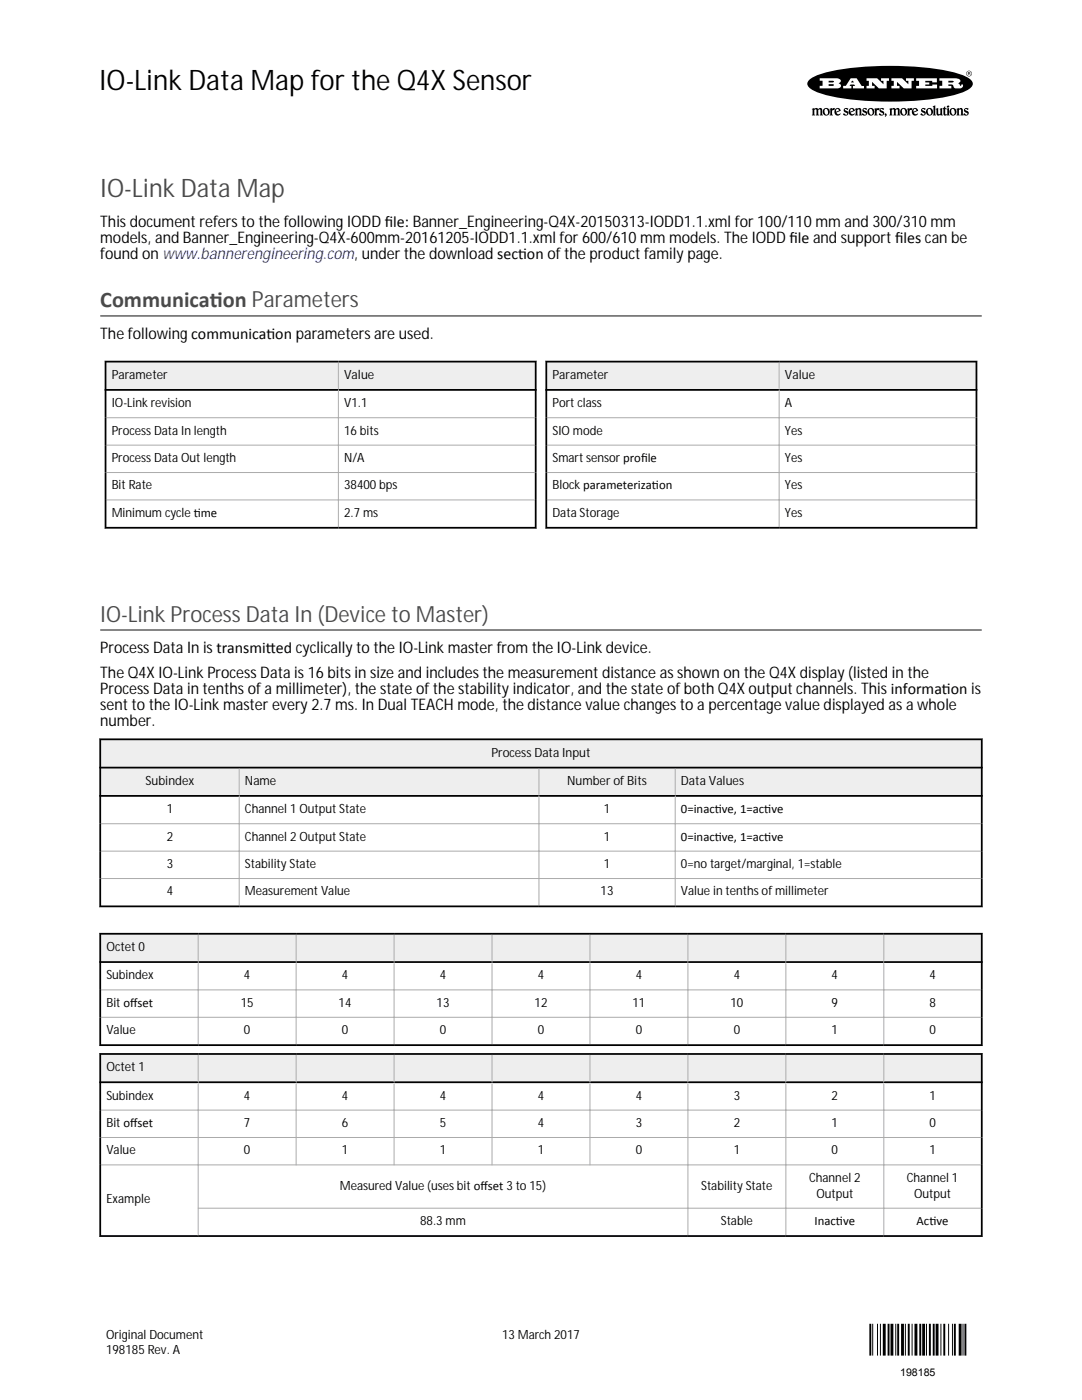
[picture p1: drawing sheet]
<svg xmlns="http://www.w3.org/2000/svg" width="216mm" height="279mm" viewBox="0 0 216 279" stroke-linecap="round" stroke-linejoin="round" font-family="sans-serif">
<path d="M20 63.1h175.9" fill="none" stroke="#4a4a4a" stroke-width=".26"/>
<g fill="#eee">
<path d="M21.2 72.3h46.2v5.3h-46.2z" fill-rule="evenodd"/>
<path d="M67.6 72.3h39.1v5.3h-39.1z" fill-rule="evenodd"/>
</g>
<path d="M20.9 72.2h86.2M20.9 77.8h86.2M21.1 72v33.5M106.9 72v33.5M20.9 105.3h86.2" fill="none" stroke="#000" stroke-width=".35"/>
<path d="M67.5 72.3v32.9M21.2 83.4h85.5M21.2 88.8h85.5M21.2 94.3h85.5M21.2 99.8h85.5" fill="none" stroke="#ababab" stroke-width=".2"/>
<g fill="#eee">
<path d="M109.2 72.3h46.2v5.3h-46.2z" fill-rule="evenodd"/>
<path d="M155.6 72.3h39.1v5.3h-39.1z" fill-rule="evenodd"/>
</g>
<path d="M108.8 72.2h86.2M108.8 77.8h86.2M109 72v33.5M194.8 72v33.5M108.8 105.3h86.2" fill="none" stroke="#000" stroke-width=".35"/>
<path d="M155.5 72.3v32.9M109.2 83.4h85.5M109.2 88.8h85.5M109.2 94.3h85.5M109.2 99.8h85.5" fill="none" stroke="#ababab" stroke-width=".2"/>
<path d="M20 125.7h175.9" fill="none" stroke="#4a4a4a" stroke-width=".26"/>
<g fill="#eee">
<path d="M20.2 147.7h175.5v5.3h-175.5z" fill-rule="evenodd"/>
<path d="M20.2 153.4h27.4v5.3h-27.4z" fill-rule="evenodd"/>
<path d="M47.8 153.4h59.7v5.3h-59.7z" fill-rule="evenodd"/>
<path d="M107.6 153.4h27v5.3h-27z" fill-rule="evenodd"/>
<path d="M134.8 153.4h60.9v5.3h-60.9z" fill-rule="evenodd"/>
</g>
<path d="M19.8 147.5h176.3M19.8 153.2h176.3M19.8 158.8h176.3M20 147.4v33.7M195.9 147.4v33.7M19.8 180.9h176.3" fill="none" stroke="#000" stroke-width=".35"/>
<path d="M47.7 153.4v27.3M107.5 153.4v27.3M134.7 153.4v27.3M20.2 164.4h175.5M20.2 169.9h175.5M20.2 175.3h175.5" fill="none" stroke="#ababab" stroke-width=".2"/>
<g fill="#eee">
<path d="M20.2 186.5h19.3v5.3h-19.3z" fill-rule="evenodd"/>
<path d="M39.6 186.5h19.4v5.3h-19.4z" fill-rule="evenodd"/>
<path d="M59.2 186.5h19.3v5.3h-19.3z" fill-rule="evenodd"/>
<path d="M78.7 186.5h19.4v5.3h-19.4z" fill-rule="evenodd"/>
<path d="M98.3 186.5h19.3v5.3h-19.3z" fill-rule="evenodd"/>
<path d="M117.8 186.5h19.4v5.3h-19.4z" fill-rule="evenodd"/>
<path d="M137.4 186.5h19.3v5.3h-19.3z" fill-rule="evenodd"/>
<path d="M156.9 186.5h19.4v5.3h-19.4z" fill-rule="evenodd"/>
<path d="M176.4 186.5h19.3v5.3h-19.3z" fill-rule="evenodd"/>
</g>
<path d="M19.8 186.4h176.3M19.8 192h176.3M20 186.2v22.6M195.9 186.2v22.6M19.8 208.6h176.3" fill="none" stroke="#000" stroke-width=".35"/>
<path d="M20.2 197.6h175.5M39.5 186.5v21.9M59.1 186.5v21.9M78.6 186.5v21.9M98.2 186.5v21.9M117.7 186.5v21.9M137.3 186.5v21.9M156.8 186.5v21.9M176.4 186.5v21.9M20.2 203h175.5" fill="none" stroke="#ababab" stroke-width=".2"/>
<g fill="#eee">
<path d="M20.2 210.5h19.3v5.3h-19.3z" fill-rule="evenodd"/>
<path d="M39.6 210.5h19.4v5.3h-19.4z" fill-rule="evenodd"/>
<path d="M59.2 210.5h19.3v5.3h-19.3z" fill-rule="evenodd"/>
<path d="M78.7 210.5h19.4v5.3h-19.4z" fill-rule="evenodd"/>
<path d="M98.3 210.5h19.3v5.3h-19.3z" fill-rule="evenodd"/>
<path d="M117.8 210.5h19.4v5.3h-19.4z" fill-rule="evenodd"/>
<path d="M137.4 210.5h19.3v5.3h-19.3z" fill-rule="evenodd"/>
<path d="M156.9 210.5h19.4v5.3h-19.4z" fill-rule="evenodd"/>
<path d="M176.4 210.5h19.3v5.3h-19.3z" fill-rule="evenodd"/>
</g>
<path d="M19.8 210.3h176.3M19.8 216h176.3M20 210.2v36.7M195.9 210.2v36.7M19.8 246.7h176.3" fill="none" stroke="#000" stroke-width=".35"/>
<path d="M39.5 210.5v36.4M59.1 210.5v22.1M78.6 210.5v22.1M98.2 210.5v22.1M117.7 210.5v22.1M137.3 210.5v36M156.8 210.5v36M176.4 210.5v36M20.2 221.5h175.5M20.2 227h175.5M20.2 232.5h175.5M39.5 241.1h156.2" fill="none" stroke="#ababab" stroke-width=".2"/>
<g fill="#000">
<path d="M192.9 14.7a.5 .5 0 0 1 1 0 .5 .5 0 0 1-1 0zM192.8 14.7a.57 .57 0 0 0 1.1 0 .57 .57 0 0 0-1.1 0zM193.2 14.4l.3 .1v.1l-.3 .1zM193.1 14.4v.6h.1v-.3l.4 .3-.1-.3 .1-.3z" fill-rule="evenodd"/>
<path d="M161.6 15.8a15.2 15.2 0 0 1 6.6-2 65.8 65.8 0 0 1 21.7 .5 7.6 7.6 0 0 1 4.1 2 1.31 1.31 0 0 1-1 1.7 31.1 31.1 0 0 1-11.3 2.2 57.2 57.2 0 0 1-17.7-1.5 5.1 5.1 0 0 1-2.8-1.5l-.1-.5 .1-.4z" fill-rule="evenodd"/>
</g>
<g fill="#fff">
<path d="M163.6 15.6h3.3a.63 .63 0 0 1 .8 .8l-.4 .2 .4 .2 .1 .3a.66 .66 0 0 1-.7 .5h-3.5v-.5h.5v-1h-.5zM165.3 16.8v.3h.9l.2-.1-.2-.2zM165.3 16.1v.4h.9l.2-.2-.2-.2z" fill-rule="evenodd"/>
<path d="M169.7 15.6h1.2l1 1.6h.5v.4h-2.2v-.4h.4l-.2-.3h-.7l-.2 .3h.4v.4h-1.6l-.1-.4 .6-.1zM170 16.1l-.2 .4h.6l-.2-.4z" fill-rule="evenodd"/>
<path d="M177.9 15.6h2.1l1.3 1.2v-.7h-.5v-.5h1.5l.1 .5h-.5v1.5h-1.5l-1.4-1.3v.8h.5v.5h-1.6v-.4l.4-.1v-1h-.4z" fill-rule="evenodd"/>
<path d="M172.9 15.6h2.1l1.3 1.2v-.7h-.5v-.5h1.5l.1 .5h-.5v1.5h-1.5l-1.4-1.3v.8h.5v.5h-1.6v-.4l.5-.1v-1h-.5z" fill-rule="evenodd"/>
<path d="M182.8 15.6h4.1v.8h-.9v-.3h-1.4v.4h.8v.4h-.8v.2h1.4l.1-.2h.9v.7h-4.2v-.4l.6-.1v-1h-.6z" fill-rule="evenodd"/>
<path d="M187.5 15.6l3.8 .1a.4 .4 0 0 1 .3 .4 .4 .4 0 0 1-.2 .4l-.2 .1 .4 .5h.1l.1-.2h.4a.6 .6 0 0 1-.6 .7h-1.2l-.3-.7h-.3h-.6v.2l.6 .1v.4h-2.3v-.5h.5v-1h-.5zM189.2 16.1v.4l.9-.1 .2-.1-.3-.2z" fill-rule="evenodd"/>
</g>
<g fill="#000">
<path d="M162 21.7l.5-.2v.2l.4-.2 .3 .3 .2-.1a.4 .4 0 0 1 .4-.1 .4 .4 0 0 1 .3 .4v.9l.1 .1h-.6l.1-.1v-.9l-.2-.2-.2 .2v.9h.1v.1h-.6l.1-.1v-.9l-.1-.2-.3 .2v.9l.1 .1h-.6l.1-.1v-1.1l-.1 .1z" fill-rule="evenodd"/>
<path d="M164.1 22.3a.75 .75 0 0 1 1.5 0 .75 .75 0 0 1-1.5 0zM164.6 21.8l-.1 .3a.66 .66 0 0 0 .4 .8 .6 .6 0 0 0 .3-.7 .6 .6 0 0 0-.6-.4z" fill-rule="evenodd"/>
<path d="M165.5 21.7l.5-.2v.3l.3-.2h.3l-.1 .4h-.3l-.1 .1-.1 .8h.2v.1h-.7l.2-.1v-1.1l-.2 .1z" fill-rule="evenodd"/>
<path d="M166.7 21.8a.61 .61 0 0 1 .6-.2 .61 .61 0 0 1 .5 .5l-.9 .4 .4 .3 .4-.2 .1 .1a.73 .73 0 0 1-1.1 .2 .73 .73 0 0 1 0-1.1zM166.9 21.8l-.1 .5 .6-.2a.31 .31 0 0 0-.5-.3z" fill-rule="evenodd"/>
<path d="M168.6 21.6h.4l.3 .1-.2 .3-.2-.2h-.3a.52 .52 0 0 0 .6 .5l.1 .2a.62 .62 0 0 1-.4 .6 .62 .62 0 0 1-.7-.2l.2-.3 .3 .2 .3 .1-.1-.4a.54 .54 0 0 1-.5-.3 .54 .54 0 0 1 .2-.6z" fill-rule="evenodd"/>
<path d="M169.5 21.8a.61 .61 0 0 1 .7-.2 .61 .61 0 0 1 .4 .5l-.9 .4 .4 .3 .4-.2 .1 .1a.73 .73 0 0 1-1.1 .2 .73 .73 0 0 1 0-1.1zM169.8 21.8l-.1 .5 .5-.2a.31 .31 0 0 0-.4-.3z" fill-rule="evenodd"/>
<path d="M170.6 21.7l.5-.2v.2h.1a.4 .4 0 0 1 .6 .1l.1 1.1 .1 .1h-.6l.1-.1v-.9l-.2-.2-.2 .2v.9l.1 .1h-.6l.1-.1v-1.1l-.1 .1z" fill-rule="evenodd"/>
<path d="M172.3 21.6h.4l.3 .1-.1 .3-.3-.2h-.3a.52 .52 0 0 0 .6 .5l.1 .2a.62 .62 0 0 1-.4 .6 .62 .62 0 0 1-.7-.2l.2-.3 .3 .2 .3 .1v-.4a.54 .54 0 0 1-.6-.3 .54 .54 0 0 1 .2-.6z" fill-rule="evenodd"/>
<path d="M173 22.3a.75 .75 0 0 1 1.5 0 .75 .75 0 0 1-1.5 0zM173.6 21.8l-.2 .3a.66 .66 0 0 0 .4 .8 .6 .6 0 0 0 .3-.7 .6 .6 0 0 0-.5-.4z" fill-rule="evenodd"/>
<path d="M174.4 21.7l.5-.2v.3l.3-.2h.3l-.1 .4h-.3l-.1 .1-.1 .8h.2v.1h-.7l.2-.1v-1.1l-.2 .1z" fill-rule="evenodd"/>
<path d="M175.7 21.6h.4l.3 .1-.2 .3-.2-.2h-.3a.52 .52 0 0 0 .6 .5l.1 .2a.62 .62 0 0 1-.4 .6 .62 .62 0 0 1-.7-.2l.2-.3 .3 .2 .3 .1v-.4a.54 .54 0 0 1-.6-.3 .54 .54 0 0 1 .2-.6z" fill-rule="evenodd"/>
<path d="M176.6 22.7h.2l.1 .2-.3 .4 .1-.3h-.1z" fill-rule="evenodd"/>
<path d="M177.5 21.7l.4-.2v.2l.4-.2 .4 .3 .1-.1a.4 .4 0 0 1 .5-.1 .4 .4 0 0 1 .2 .4v.9l.2 .1h-.7l.2-.1v-.9l-.2-.2-.3 .2v.9h.2v.1h-.7l.2-.1v-.9l-.2-.2-.3 .2v.9l.2 .1h-.6l.1-.1v-1.1l-.1 .1z" fill-rule="evenodd"/>
<path d="M179.5 22.3a.75 .75 0 0 1 1.5 0 .75 .75 0 0 1-1.5 0zM180.1 21.8l-.1 .3a.66 .66 0 0 0 .4 .8 .6 .6 0 0 0 .3-.7 .6 .6 0 0 0-.6-.4z" fill-rule="evenodd"/>
<path d="M181 21.7l.5-.2v.3l.2-.2h.4l-.2 .4h-.2l-.2 .1v.8h.1v.1h-.6l.1-.1v-1.1l-.1 .1z" fill-rule="evenodd"/>
<path d="M182.1 21.8a.61 .61 0 0 1 .7-.2 .61 .61 0 0 1 .4 .5l-.9 .4 .2 .3h.4l.2-.2 .1 .1a.73 .73 0 0 1-1.1 .2 .73 .73 0 0 1 0-1.1zM182.4 21.8l-.1 .5 .6-.2a.31 .31 0 0 0-.5-.3z" fill-rule="evenodd"/>
<path d="M184 21.6h.4l.3 .1-.2 .3-.2-.2h-.3a.52 .52 0 0 0 .6 .5l.1 .2a.62 .62 0 0 1-.4 .6 .62 .62 0 0 1-.7-.2l.2-.3 .3 .2 .3 .1v-.4a.53 .53 0 0 1-.6-.3 .53 .53 0 0 1 .2-.6z" fill-rule="evenodd"/>
<path d="M186.1 21.2l.5-.2v1.9l.2 .1h-.7l.2-.1v-1.6h-.2z" fill-rule="evenodd"/>
<path d="M184.7 22.3a.75 .75 0 0 1 1.5 0 .75 .75 0 0 1-1.5 0zM185.3 21.8l-.2 .3a.66 .66 0 0 0 .4 .8 .6 .6 0 0 0 .3-.7 .6 .6 0 0 0-.5-.4z" fill-rule="evenodd"/>
<path d="M186.7 21.7l.5-.2v1.1l.2 .2 .2-.1v-.9l-.1 .1v-.2l.5-.2v1.4l.1 .1h-.4l-.1-.1-.1 .1a.39 .39 0 0 1-.6-.1v-1.1l-.2 .1z" fill-rule="evenodd"/>
<path d="M188.1 21.6l.4-.4 .1 .1v.3h.3l-.1 .2h-.2v1l.3 .1-.2 .2-.4-.2v-1.1h-.2z" fill-rule="evenodd"/>
<path d="M188.9 21.7l.5-.2v1.4l.1 .1h-.6l.1-.1v-1.1l-.1 .1z" fill-rule="evenodd"/>
<path d="M188.9 21.2l.2-.1 .3 .1-.1 .3h-.2z" fill-rule="evenodd"/>
<path d="M189.4 22.3a.75 .75 0 0 1 1.5 0 .75 .75 0 0 1-1.5 0zM189.9 21.8l-.1 .3a.66 .66 0 0 0 .4 .8 .6 .6 0 0 0 .3-.7 .6 .6 0 0 0-.6-.4z" fill-rule="evenodd"/>
<path d="M190.9 21.7l.4-.2v.2h.2a.4 .4 0 0 1 .6 .1v1.1l.2 .1h-.7l.2-.1v-.9l-.2-.2-.3 .2v.9l.2 .1h-.6l.1-.1v-1.1l-.1 .1z" fill-rule="evenodd"/>
<path d="M192.6 21.6h.4l.3 .1-.2 .3-.2-.2h-.3a.52 .52 0 0 0 .6 .5l.1 .2a.62 .62 0 0 1-.4 .6 .62 .62 0 0 1-.7-.2l.2-.3 .3 .2 .3 .1-.1-.4a.53 .53 0 0 1-.5-.3 .53 .53 0 0 1 .2-.6z" fill-rule="evenodd"/>
</g>
<path d="M173.5 264.2v6.3h.4v-6.3zM174 264.2v6.3h.2v-6.3zM175 264.2v6.3h.2v-6.3zM175.6 264.2v6.3h.2v-6.3zM176.2 264.2v6.3h.5v-6.3zM177.1 264.2v6.3h.4v-6.3zM177.7 264.2v6.3h.6v-6.3zM178.6 264.2v6.3h.2v-6.3zM179 264.2v6.3h.4v-6.3zM179.8 264.2v6.3h.6v-6.3zM180.6 264.2v6.3h.2v-6.3zM181.1 264.2v6.3h.4v-6.3zM181.9 264.2v6.3h.2v-6.3zM182.5 264.2v6.3h.6v-6.3zM183.4 264.2v6.3h.4v-6.3zM184 264.2v6.3h.6v-6.3zM184.8 264.2v6.3h.2v-6.3zM185.4 264.2v6.3h.3v-6.3zM186.1 264.2v6.3h.4v-6.3zM186.7 264.2v6.3h.6v-6.3zM187.7 264.2v6.3h.1v-6.3zM188.2 264.2v6.3h.4v-6.3zM189.2 264.2v6.3h.2v-6.3zM190 264.2v6.3h.1v-6.3zM190.3 264.2v6.3h.4v-6.3zM191.3 264.2v6.3h.6v-6.3zM192.1 264.2v6.3h.2v-6.3zM192.4 264.2v6.3h.4v-6.3z" fill="#000"/>
<text font-size="5.6" x="19.8" y="18">IO-Link Data Map for the Q4X Sensor</text>
<text font-size="5.1" fill="#4a4a4a" x="20" y="39.3">IO-Link Data Map</text>
<g font-size="4.4" fill="#4a4a4a">
<text x="20" y="61.4">Communicat</text>
<text x="41.9" y="61.4">ion Parameters</text>
<text x="20" y="124">IO-Link Process Data In (Device to Master)</text>
</g>
<g font-size="3.2">
<text x="20" y="45.4">This document refers to the following IODD f</text>
<text x="76.8" y="45.4">ile: Banner_Engineering-Q4X-20150313-IODD1.1.xml for 100/110 mm and 300/310 mm</text>
<text x="20" y="48.6">models, and Banner_Engineering-Q4X-600mm-20161205-IODD1.1.xml for 600/610 mm models. The IODD f</text>
<text x="20" y="51.7">found on www.bannerengineering.com, under the download sect</text>
<text x="103.4" y="51.7">ion of the product family page.</text>
<text x="157.5" y="48.6">ile and support f</text>
<text x="178.6" y="48.6">iles can be</text>
<text x="20" y="67.6">The following communicat</text>
<text x="53.2" y="67.6">ion parameters are used.</text>
<text x="20" y="130.2">Process Data In istransmit</text>
<text x="53" y="130.2">ted cyclically to the IO-Link master from the IO-Link device.</text>
<text x="20" y="135.3">The Q4X IO-Link Process Data is 16 bits in size and includes the measurement distance as shown on the Q4X display (listed in the</text>
<text x="20" y="138.5">Process Data in tenths of a millimeter), the state of the stability indicator, and the state of both Q4X output channels. Thisinformat</text>
<text x="20" y="141.7">sent to the IO-Link master every 2.7 ms. In Dual TEACH mode, the distance value changes to a percentage value displayed as a whole</text>
<text x="188" y="138.5">ion is</text>
<text x="20" y="144.8">number.</text>
</g>
<g font-size="2.5">
<text x="22.3" y="75.6">Parameter</text>
<text x="68.7" y="75.6">Value</text>
<text x="110.2" y="75.6">Parameter</text>
<text x="156.6" y="75.6">Value</text>
<text x="22.3" y="81.3">IO-Link revision</text>
<text x="68.7" y="81.3">V1.1</text>
<text x="110.2" y="81.3">Port class</text>
<text x="156.6" y="81.3">A</text>
<text x="22.3" y="86.7">Process Data In length</text>
<text x="68.7" y="86.7">16 bits</text>
<text x="110.2" y="86.7">SIO mode</text>
<text x="156.6" y="86.7">Yes</text>
<text x="22.3" y="92.2">Process Data Out length</text>
<text x="68.7" y="92.2">N/A</text>
<text x="110.2" y="92.2">Smart sensor prof</text>
<text x="127.9" y="92.2">ile</text>
<text x="156.6" y="92.2">Yes</text>
<text x="22.3" y="97.7">Bit Rate</text>
<text x="68.7" y="97.7">38400 bps</text>
<text x="110.2" y="97.7">Block parameterizat</text>
<text x="130.1" y="97.7">ion</text>
<text x="156.6" y="97.7">Yes</text>
<text x="22.3" y="103.1">Minimum cycle t</text>
<text x="38.7" y="103.1">ime</text>
<text x="68.7" y="103.1">2.7 ms</text>
<text x="110.2" y="103.1">Data Storage</text>
<text x="156.6" y="103.1">Yes</text>
<text x="98.1" y="151">Process Data Input</text>
<text x="29" y="156.7">Subindex</text>
<text x="48.9" y="156.7">Name</text>
<text x="113.2" y="156.7">Number of Bits</text>
<text x="135.9" y="156.7">Data Values</text>
<text x="33.3" y="167.8">2</text>
<text x="33.3" y="162.3">1</text>
<text x="48.9" y="167.8">Channel 2 Output State</text>
<text x="48.9" y="162.3">Channel 1 Output State</text>
<text x="120.5" y="162.3">1</text>
<text x="120.5" y="167.8">1</text>
<text x="135.9" y="162.3">0=inact</text>
<text x="135.9" y="167.8">0=inact</text>
<text x="142.6" y="162.3">ive, 1=act</text>
<text x="142.6" y="167.8">ive, 1=act</text>
<text x="152.5" y="162.3">ive</text>
<text x="152.5" y="167.8">ive</text>
<text x="33.3" y="173.2">3</text>
<text x="48.9" y="173.2">Stability State</text>
<text x="120.5" y="173.2">1</text>
<text x="135.9" y="173.2">0=no target/marginal, 1=stable</text>
<text x="33.3" y="178.7">4</text>
<text x="48.9" y="178.7">Measurement Value</text>
<text x="119.8" y="178.7">13</text>
<text x="135.9" y="178.7">Value in tenths of millimeter</text>
<text x="21.2" y="189.8">Octet 0</text>
<text x="21.2" y="195.5">Subindex</text>
<text x="48.7" y="195.5">4</text>
<text x="68.2" y="195.5">4</text>
<text x="87.8" y="195.5">4</text>
<text x="107.3" y="195.5">4</text>
<text x="126.9" y="195.5">4</text>
<text x="146.4" y="195.5">4</text>
<text x="165.9" y="195.5">4</text>
<text x="185.4" y="195.5">4</text>
<text x="21.2" y="200.9">Bit of</text>
<text x="26" y="200.9">fset</text>
<text x="48" y="200.9">15</text>
<text x="67.6" y="200.9">14</text>
<text x="87.1" y="200.9">13</text>
<text x="106.7" y="200.9">12</text>
<text x="126.2" y="200.9">11</text>
<text x="145.8" y="200.9">10</text>
<text x="165.9" y="200.9">9</text>
<text x="185.4" y="200.9">8</text>
<text x="21.2" y="206.4">Value</text>
<text x="48.7" y="206.4">0</text>
<text x="68.2" y="206.4">0</text>
<text x="87.8" y="206.4">0</text>
<text x="107.3" y="206.4">0</text>
<text x="126.9" y="206.4">0</text>
<text x="146.4" y="206.4">0</text>
<text x="165.9" y="206.4">1</text>
<text x="185.4" y="206.4">0</text>
<text x="21.2" y="213.8">Octet 1</text>
<text x="21.2" y="219.4">Subindex</text>
<text x="48.7" y="219.4">4</text>
<text x="68.2" y="219.4">4</text>
<text x="87.8" y="219.4">4</text>
<text x="107.3" y="219.4">4</text>
<text x="126.9" y="219.4">4</text>
<text x="146.4" y="219.4">3</text>
<text x="165.9" y="219.4">2</text>
<text x="185.4" y="219.4">1</text>
<text x="21.2" y="224.9">Bit of</text>
<text x="26" y="224.9">fset</text>
<text x="48.7" y="224.9">7</text>
<text x="68.2" y="224.9">6</text>
<text x="87.8" y="224.9">5</text>
<text x="107.3" y="224.9">4</text>
<text x="126.9" y="224.9">3</text>
<text x="146.4" y="224.9">2</text>
<text x="165.9" y="224.9">1</text>
<text x="185.4" y="224.9">0</text>
<text x="21.2" y="230.4">Value</text>
<text x="48.7" y="230.4">0</text>
<text x="68.2" y="230.4">1</text>
<text x="87.8" y="230.4">1</text>
<text x="107.3" y="230.4">1</text>
<text x="126.9" y="230.4">0</text>
<text x="146.4" y="230.4">1</text>
<text x="165.9" y="230.4">0</text>
<text x="185.4" y="230.4">1</text>
<text x="67.8" y="237.4">Measured Value (uses bit of</text>
<text x="95.9" y="237.4">fset 3 to 15)</text>
<text x="139.9" y="237.4">Stability State</text>
<text x="161.4" y="235.8">Channel 2</text>
<text x="162.9" y="239">Output</text>
<text x="180.9" y="235.8">Channel 1</text>
<text x="182.4" y="239">Output</text>
<text x="21.2" y="240.2">Example</text>
<text x="83.8" y="244.5">88.3 mm</text>
<text x="143.8" y="244.5">Stable</text>
<text x="162.5" y="244.5">Inact</text>
<text x="166.8" y="244.5">ive</text>
<text x="182.9" y="244.5">Act</text>
<text x="185.4" y="244.5">ive</text>
<text x="21.2" y="267.2">Original Document</text>
<text x="100.2" y="267.2">13 March 2017</text>
<text x="21.2" y="270.2">198185 Rev. A</text>
</g>
<text font-size="2.1" x="179.6" y="274.6">198185</text>
</svg>
